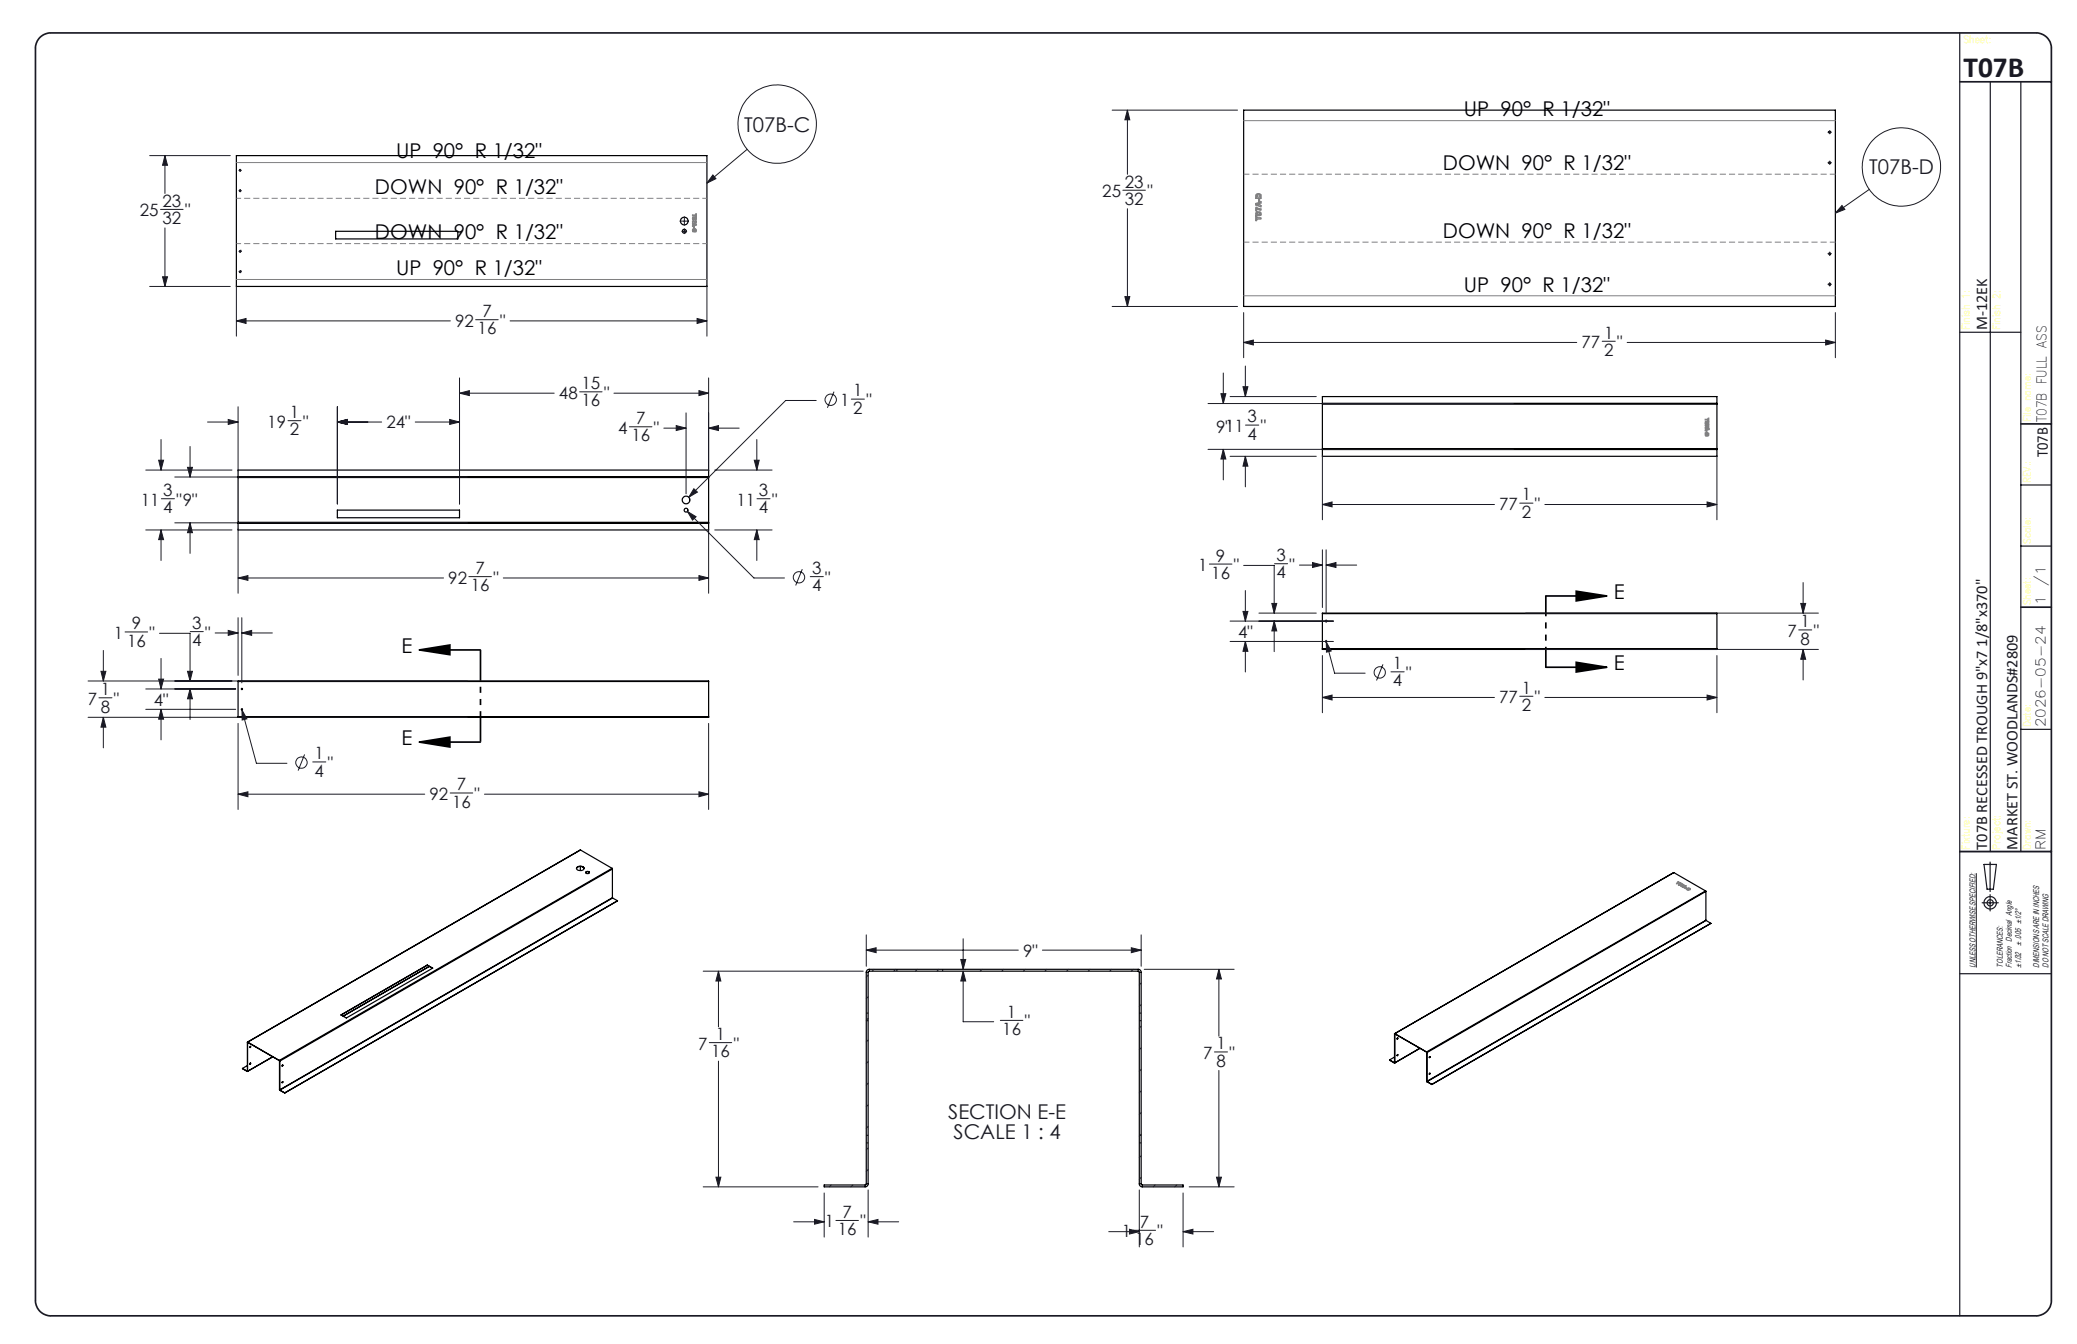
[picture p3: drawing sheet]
<svg xmlns="http://www.w3.org/2000/svg" width="432mm" height="279mm" viewBox="0 0 432 279" stroke-linecap="round" stroke-linejoin="round" font-family="sans-serif">
<g fill="none" stroke="#191924" stroke-width=".21">
<path d="M31.1 32.3h16.8M34.3 32.3l.5 2.1h-1zM34.3 32.3v7.9M49.7 35.4h.1M49.7 39.7h.1M49.8 35.4h.2M49.8 39.7h.2M49.9 35.2h.1M49.9 35.3v.2M49.9 35.6v.1M49.9 39.4h.1M49.9 39.5v.3"/>
<path d="M49.9 39.9h.1M50.1 35.4h.1M50.1 39.7h.1M148.2 36.4l.6 .7-1.8 1zM155.3 31l-8.3 7.1M231.2 22.9h26.1M233.4 39.5h4.7M234.4 22.9l.5 2h-1zM234.4 22.9v13.3M380 27.5h.1M380 33.8h.1M380.2 27.5h.3"/>
<path d="M380.2 33.8h.3M380.4 27.1v.1M380.4 27.3v.4M380.4 27.8h.1M380.4 33.5h.1M380.4 33.7v.3M380.4 34.1v.1M380.7 27.5h.1M380.7 33.8h.1M388.6 39.4l-7 4.9M31.1 59.5h16.8M33.4 43.5h4.7"/>
<path d="M33.8 57.5h1l-.5 2zM34.3 47.4v12.1M49.1 59.4v10.5M49.7 56.5h.1M49.7 52.2h.1M49.8 56.5h.2M49.8 52.2h.2M49.9 56.3h.1M49.9 52h.1M49.9 52.1v.3M49.9 52.5h.1M49.9 56.4v.2"/>
<path d="M49.9 56.7h.1M50.1 56.5h.1M50.1 52.2h.1M141.4 46h.7M141.7 48.1h.4M142.2 48.1h.2M142.2 46h.2M142.3 45v.8M142.3 45.9v.2M142.3 46.2v.6M142.3 47.6v.3M142.3 48v.2"/>
<path d="M142.3 48.3v.3M142.5 48.1h.3M142.5 46h.7M147 59.4v10.5M234.4 43.4v20.3M380 59.1h.1M380 52.7h.1M380.2 59.1h.3M380.2 52.7h.3M380.4 52.4h.1M380.4 52.6v.3M380.4 53.1h.1"/>
<path d="M380.4 58.7v.1M380.4 58.9v.4M380.4 59.4v.1M380.7 59.1h.1M380.7 52.7h.1M382.9 42.7l.6 .8-1.9 .8zM49.1 66.7l2.1-.5v1zM49.1 66.7h44.5M95.5 78.6v26.2M98.9 66.5h4.7M106 66.7h41M144.9 66.2l2.1 .5-2.1 .5z"/>
<path d="M147.3 78.6v19.3M231.2 63.7h26.1M233.9 61.7h1l-.5 2zM254.3 77.5v6.4M258.6 71.2l2-.5v1zM258.6 65v9.4M258.6 71.2h69.2M258.9 76.1v6.3M333.1 70.9h2.7M338.3 71.2h43.3M379.6 70.7l2 .5-2 .5zM381.6 65v9.4"/>
<path d="M30.3 97.7h17.9M33 95.7h1l-.5 2zM33.5 91.4v6.3M36.3 99.2h60.9M39 97.2h1l-.5 2zM39.5 92.8v6.4M43.1 87.7h6.4M47.4 87.2l2.1 .5-2.1 .5zM49.5 84.6v13.3M59.9 87.5h2.7M70.1 87.7l2.1-.5v1zM70.1 84.6v20.2"/>
<path d="M70.1 87.7h9.2M86.3 87.7h9.2M93.5 87.2l2 .5-2 .5zM95.5 81.7l2.1-.5v1zM95.5 81.7h19.7M120.5 81.5h4.7M127.6 81.7h19.7M130.8 88.7h4.7M138 89h4.6M140.6 88.5l2 .5-2 .5zM142.6 85.8v16.9M145.3 81.2l2 .5-2 .5z"/>
<path d="M147.3 89l2.1-.5v1zM147.3 89h6.4M148.6 97.7h11.9M156.8 95.7h1l-.5 2zM157.3 91.4v6.3M169.7 83.3h-6.4l-20.1 20.1M173.4 81.4l-1.4 3.4M177 83h2.7M251.1 83.9h63.5M251.1 93.4h63.5M253.8 81.8h1l-.5 2.1zM254.3 93.4l.5 2h-1z"/>
<path d="M254.3 93.4v6.4M255.7 94.9h17.9M255.7 82.4h17.9M258.4 80.4h1l-.5 2zM258.9 94.9l.5 2h-1zM258.9 94.9v6.3M258.9 88.4h2.8M274.9 94.7v13.4M356.9 94.7v13.4M30.3 110.2h17.9M33.5 110.2l.5 2h-1zM33.5 110.2v6.3"/>
<path d="M33.5 103.7h2.8M36.3 108.7h60.9M39.5 108.7l.5 2h-1zM39.5 108.7v6.3M49.5 110v13.3M97.5 119.9h4.7M142.9 106.3l1.8 1.1-.7 .7zM142.9 106.3l13.8 13.9h6.4M144.3 101.6l.7 .7-1.8 1.1zM145.3 119.7l2 .5-2 .5zM147.3 110v13.3M148.6 110.2h11.9"/>
<path d="M157.3 110.2l.5 2h-1zM157.3 110.2v6.3M157.4 103.7h2.7M166.8 118.3l-1.4 3.4M168.5 119.9h2.7M251.4 117.3h4.7M258.6 117.5h6.3v10M265 117.2h2.7M270.2 117.5h4.7M272.9 116.9l2 .6-2 .5zM274.9 104.9l2-.5v1zM274.9 114.3v12"/>
<path d="M274.9 104.9h35.8M275.7 117.5l2-.6v1.1zM275.7 114.3v13.3M275.7 117.5h6.3M315.9 104.6h2.8M321.2 104.9h35.7M354.9 104.4l2 .5-2 .5zM21 139.6h1l-.5 2zM21.5 135.2v6.4M26 131.4h4.7M33.2 131.7h6.3v9.9M33.5 136.9v6.3"/>
<path d="M39 139.6h1l-.5 2zM39.5 131.3h2.8M44.7 131.6h4.8M47.4 131.1l2.1 .5-2.1 .5zM49.5 120.2l2-.5v1zM49.5 128.4v12M49.5 120.2h42.7M50.3 131.6l2-.5v1zM50.3 128.4v13.6M50.3 131.6h6.3M104.6 120.2h42.7M255.7 129.1h21.5"/>
<path d="M255.7 133.3h21.5M258.4 127.1h1l-.5 2zM258.9 133.3l.5 2.1h-1zM258.9 122.8v6.3M258.9 133.3v6.4M261.7 127.5h11.9M264.4 125.4h1l-.5 2.1zM264.9 129.1l.5 2.1h-1zM264.9 129.1v6.4M274.9 136.3v11.9M275.5 133.3h.1M275.5 129.1h.1"/>
<path d="M275.7 128.9h.1M275.7 129v.2M275.7 129.3v.1M275.7 133.1h.1M275.7 133.2v.3M275.7 133.6h.1M275.7 133.5l1.1 1.8-1 .3zM275.7 133.5l1.8 6.4h6.3M287.5 138.1l-1.3 3.4M289.2 139.7h2.7M317.2 135h60.8M317.2 127.5h60.8"/>
<path d="M356.9 136.3v11.9M373.9 131h2.8M374.4 125.4h1l-.5 2.1zM374.9 135l.5 2.1h-1zM374.9 121.1v6.4M374.9 135v6.4M18.3 141.6h78.9M18.3 149.1h78.9M20.6 145.1h2.7M21.5 149.1l.5 2.1h-1zM21.5 149.1v6.4M30.3 143.2h18.7"/>
<path d="M30.3 147.5h18.7M33 141.2h1l-.5 2zM33.5 147.5l.5 2h-1zM33.5 147.5v6.3M39.5 143.2l.5 2.1h-1zM39.5 143.2v6.4M49.5 150.4v17.9M50.3 147.6l1 1.8-1 .3zM50.3 147.6l3 11.1h6.4M63.3 156.8l-1.3 3.4M65 158.4h2.7M147.3 150.4v17.9"/>
<path d="M274.9 145l2-.5v1zM274.9 145h35.8M315.9 144.7h2.8M321.2 145h35.7M354.9 144.5l2 .5-2 .5zM49.5 165.1l2-.5v1zM49.5 165.1h38.8M93.6 164.9h4.7M100.7 165.1h46.6M145.3 164.6l2 .5-2 .5zM180.1 197.5l2-.5v1zM180.1 194.3v6.6"/>
<path d="M180.1 197.5h31.6M199.7 199.5h1.1l-.6 2zM200.2 195.2v6.3M216.7 197.5h20.5M235.2 197l2 .5-2 .5zM237.2 194.3v6.6M410.9 181.5v19.6M146.2 201.9h33.3M147.5 216.7h4.6M149.4 201.9l.5 2h-1.1zM149.4 201.9v11.6M180.5 202.7l-.4 .4"/>
<path d="M180.5 207.2l-.4 .4M180.5 211.7l-.4 .4M180.5 216.2l-.4 .4M181.7 201.5l-.4 .4M186.2 201.5l-.4 .4M190.7 201.5l-.4 .4M195.2 201.5l-.4 .4M200.2 201.9l.6 2h-1.1zM200.2 201.9v10.5h6.4M204.2 201.5l-.4 .4M208 212.1h4.7M208.7 201.5l-.4 .4"/>
<path d="M213.1 201.5l-.3 .4M217.6 201.5l-.4 .4M222.1 201.5l-.3 .4M226.6 201.5l-.4 .4M231.1 201.5l-.4 .4M235.6 201.5l-.4 .4M237.2 204.4l-.3 .4M237.2 208.8l-.3 .4M237.2 213.3l-.3 .4M237.2 217.8l-.3 .4M237.9 201.5h18.7M252.5 218.7h2.7"/>
<path d="M253.4 201.5l.5 2h-1zM253.4 201.5v13.9M149.4 220.6v26.1M180.5 220.7l-.4 .4M180.5 225.2l-.4 .4M180.5 229.7l-.4 .4M180.5 234.2l-.4 .4M180.5 238.7l-.4 .3M237.2 222.3l-.3 .4M237.2 226.8l-.3 .4M237.2 231.3l-.3 .4M237.2 235.8l-.3 .4"/>
<path d="M253.4 222.5v24.2M146.2 246.7h23.9M148.8 244.7h1.1l-.5 2zM165 254h6.3M169.3 253.5l2 .5-2 .5zM171.3 248v9.2M172.8 246.3l-.4 .4M173.8 253.7h4.7M177.3 246.3l-.4 .4M180.5 254l2-.5v1zM180.5 243.1l-.4 .5M180.5 247.4v9.8"/>
<path d="M180.5 254h6.3M230.5 256h6.4M234.8 255.6l2.1 .4-2.1 .5zM235.6 255.8h4.6M236.9 247.4v11.8M237.2 240.3l-.3 .4M237.2 244.8l-.3 .4M240.1 246.3l-.4 .4M244.7 246.3l-.5 .4M246 256l2-.4v.9zM246 248v11.2M246 256h6.3"/>
<path d="M247.2 246.7h9.4M252.9 244.7h1l-.5 2z"/>
<circle cx="161.6" cy="25.8" r="8.1"/>
<circle cx="395.3" cy="34.7" r="8.2"/>
<circle cx="172.7" cy="83.1" r="1.18"/>
<circle cx="166.1" cy="120" r="1.18"/>
<circle cx="286.8" cy="139.8" r="1.17"/>
<circle cx="62.7" cy="158.5" r="1.18"/>
</g>
<g fill="none" stroke="#191924" stroke-width=".25">
<path d="M407.4 6.8v266.7M413.8 17v160M420.1 17v160M407.4 69.1h12.7M420.1 113.5h6.4M420.1 100.8h6.4M420.1 151.6h6.4M407.4 177h19.1M412.5 179.7h2.5l-.6 5.2h-1.3zM413.7 179.2v6.1M412.1 187.7h3.3M413.7 186v3.4"/>
<path d="M407.4 202.4h19.1"/>
<circle cx="413.7" cy="187.7" r=".66"/>
<circle cx="413.8" cy="187.7" r="1.29"/>
</g>
<path d="M8.2 7.9a3.3 3.3 0 0 1 2.3-1.1h412.8a3.2 3.2 0 0 1 3.2 3.2v260.4a3.2 3.2 0 0 1-3.2 3.1h-412.8a3.2 3.2 0 0 1-3.1-3.1v-260.4a3.2 3.2 0 0 1 .8-2.1zM407.4 17h19.1M420.1 88.1h6.4M420.1 126.2h6.4M407.4 177h19.1" fill="none" stroke="#191924" stroke-width=".35"/>
<g fill="none" stroke="#000" stroke-width=".25">
<path d="M49.1 32.3h97.9v27.2h-97.9zM258.6 22.9h123v40.8h-123zM69.8 48.1h25.4v1.6h-25.4zM49.5 99.2v.1M49.5 99.1v.1M49.5 99.1v-1.4h97.8v1.4M49.5 99.3v9.3M49.5 99.2h97.8M49.5 99.3h97.8M49.5 99.1h97.8M147.3 99.2v.1M147.3 99.1v.1"/>
<path d="M147.3 99.3v9.3M274.9 83.9v.1M274.9 93.3v.1M274.9 83.9h.1M274.9 93.4v.1M274.9 83.9v-1.5h82v1.5M274.9 93.5v1.4h82v-1.4M274.9 84v9.3M274.9 84h82M274.9 83.9h82M274.9 93.3h82M274.9 93.4h82"/>
<path d="M274.9 93.5h82M356.9 83.9v.1M356.9 93.3v.1M356.9 83.9h.1M356.9 93.4v.1M356.9 84v9.3M49.5 108.6v.1M49.5 108.7v.1M49.5 108.8v1.4h97.8v-1.4M49.5 108.6h97.8M49.5 108.7h97.8M49.5 108.8h97.8"/>
<path d="M70.1 106h25.4v1.6h-25.4zM147.3 108.6v.1M147.3 108.7v.1M274.9 134.9h.1M274.9 127.6v-.1h82v.1M274.9 127.6v7.4h82v-7.4M274.9 134.9h82M274.9 127.6h82M356.9 134.9h.1M49.5 149h97.8zM49.5 141.7v-.1h97.8v.1M49.5 141.7v7.4h97.8v-7.4"/>
<path d="M49.5 141.7h97.8M120.6 176.7h.1M120.7 176.7l-69.3 39.9M120.7 176.7l6.5 3.8M119.8 180.6a.96 .96 0 0 1 1.6 0M119.9 180.4a.95 .95 0 0 1 1.5 .2 .93 .93 0 0 1-1.6-.1zM120.6 180.1v.9M121.7 181.4a.46 .46 0 0 1 .8 0M121.8 181.3a.36 .36 0 0 1 .5-.2 .36 .36 0 0 1 .2 .4 .36 .36 0 0 1-.5 .2 .36 .36 0 0 1-.2-.4zM127.2 180.5l.1 .2M127.2 180.5l-69.1 40M127.3 186.6l.1 .1"/>
<path d="M127.3 180.7l-69.1 39.9M127.3 186.6l-69.1 40M127.3 180.7v5.9M127.4 186.7l-69.2 39.9M127.4 186.7l1 .6M128.4 187.3l-69.2 39.9M347.9 181.4h.1M348 181.4l-58.1 33.5M348 181.4l6.6 3.8M354.6 185.2v.1M354.6 185.2l-58 33.5M354.6 191.3h.1"/>
<path d="M354.6 185.3l-57.9 33.5M354.6 185.3v6M354.6 191.3l-57.9 33.5M354.7 191.3l-58 33.6M354.7 191.3l1 .6M355.7 191.9l-58 33.5M355.7 191.9l-58 33.6M51.4 216.7h.1M51.4 216.7l.1 6M51.5 216.7h.1M51.5 216.6l-.1 .1M51.5 216.6l6.6 3.9"/>
<path d="M51.5 216.7l6.6 3.8M51.5 216.6v.1M52 217.6h.1l-.1 .2zM52.1 217.5l-.2 .2M70.9 211l17.9-10.4 1.2 .7-18 10.3zM88.8 200.6v.1M88.8 200.7l-17.9 10.3M88.8 200.7l1.1 .6M89.3 200.9l-18 10.3M180.3 201.7l.3-.2h56a.6 .6 0 0 1 .6 .6v44.1l.2 .1h8.6v.4h-8.5a.6 .6 0 0 1-.6-.6v-44l-.3-.2h-56l-.1 .2v44a.6 .6 0 0 1-.7 .6h-8.5v-.4h8.7l.1-.2v-44.1zM289.9 214.9h.1M289.9 214.9v6"/>
<path d="M289.9 219.7l-1 .6M290 214.9h-.1M290 214.9h.1M290 214.9l6.6 3.8M290 214.9v6M290.6 215.8l-.2 .2M290.6 219.2l-.2 .2M295.2 217.9l-5.2 3M295.2 217.9l-5.3 3.1M296.6 218.7v.1M296.6 218.7l.1 .1M296.6 218.7h.1"/>
<path d="M296.6 218.8h.1M296.6 218.8v6M296.7 218.8v6M297.3 219.6l-.2 .3M50.4 222.1l1 .6M51.4 222.7h.1M51.4 221.5l-1 .6M51.5 222.7h-.1M51.5 222.7l5.2-3-5.3 3M52 221l.1 .1-.1 .1zM52.1 221l-.2 .2M58.1 220.5l.1 .1"/>
<path d="M58.1 220.5v.1M58.1 220.5h.1M58.1 226.5l.1 .1M58.1 220.6h.1M58.1 220.6v5.9M58.2 226.6h.1M58.2 220.6v6M58.2 226.6l1 .6M58.8 221.4l-.2 .2M58.8 224.9l-.2 .2M288.9 220.3l1 .7M288.9 220.3l1 .6"/>
<path d="M289.9 220.9v.1M289.9 220.9h.1M290 220.9l-.1 .1M296.6 224.8l.1 .1M296.6 224.8h.1M296.7 224.8v.1M296.7 224.9h.1M296.7 224.9l1 .5M296.7 224.9l1 .6M297.3 223.1l-.2 .2M297.7 225.4v.1"/>
<circle cx="49.9" cy="35.4" r=".13"/>
<circle cx="49.9" cy="39.6" r=".13"/>
<circle cx="380.4" cy="33.8" r=".2"/>
<circle cx="380.4" cy="27.5" r=".2"/>
<circle cx="49.9" cy="56.5" r=".14"/>
<circle cx="49.9" cy="52.3" r=".14"/>
<circle cx="142.3" cy="46" r=".8"/>
<circle cx="142.3" cy="48.1" r=".41"/>
<circle cx="380.4" cy="52.8" r=".19"/>
<circle cx="380.4" cy="59.1" r=".19"/>
<circle cx="142.6" cy="103.9" r=".78"/>
<circle cx="142.6" cy="106.1" r=".39"/>
<circle cx="275.7" cy="129.1" r=".13"/>
<circle cx="275.7" cy="133.3" r=".13"/>
<circle cx="50.3" cy="147.5" r=".12"/>
<circle cx="50.3" cy="143.2" r=".12"/>
<circle cx="290.6" cy="219.3" r=".12"/>
<circle cx="290.6" cy="215.9" r=".12"/>
<circle cx="297.2" cy="219.8" r=".12"/>
<circle cx="58.7" cy="225" r=".13"/>
<circle cx="58.7" cy="221.5" r=".13"/>
<circle cx="297.2" cy="223.2" r=".12"/>
</g>
<g fill="none" stroke="#000" stroke-width=".21" stroke-dasharray="1.3 .6" stroke-linecap="butt">
<path d="M180.1 212.2h.4M180.5 202.1h-.4M180.5 210.6h-.4M180.8 201.5v.4M186.5 201.9v-.4M196 201.9v-.4M236.6 201.9v-.4M236.9 212.2h.4M237.3 202.1h-.4M237.3 210.6h-.4M180.1 237.6h.4M180.5 236h-.4"/>
<path d="M236.9 237.6h.4M237.3 236h-.4M179.9 246.3v.4M180.1 246.1h.4M237.3 246.1h-.4M237.5 246.3v.4"/>
</g>
<path d="M87.2 135.1l6.3-1v2zM87.2 135.1h12.7M321.3 138.7h12.7M321.3 123.9h12.7M327.7 137.7l6.3 1-6.3 1zM327.7 122.9l6.3 1-6.3 1zM87.2 154.3l6.3-1.1v2.1zM87.2 154.3h12.7" fill="none" stroke="#000" stroke-width=".35"/>
<g fill="none" stroke="#808080" stroke-width=".25">
<path d="M144 44.7h.6l.1-.3v.6l-.1 .1v-.2h-.6zM144 46.4l.7 .2v.2l-.7 .3 .1-.5zM144 45.9l.6 .2 .1-.3v.5l-.7-.2zM144 47.7l.6-.1 .1 .4-.1 .2-.1-.2a.2 .2 0 0 0 0-.3 .2 .2 0 0 0-.3 .1 .2 .2 0 0 0 .1 .3v.1l-.3-.1zM144.1 45.2l.6 .1v.2l-.4 .2a.28 .28 0 0 1-.3-.2 .28 .28 0 0 1 .1-.3zM144.1 45.4l.4-.1a.22 .22 0 0 1-.1 .3 .22 .22 0 0 1-.3-.2zM144.2 47.1l.1 .3zM144.3 46.6l.3 .1-.3 .1zM261.1 42.4l1-.5 .1 .3-.3 .1v.4l.3 .2-.2 .1-.8-.3zM261.1 44.9l.2 .1v.3h.8l.1 .2h-.9v.3l-.2 .1zM261.1 43.1l.8 .3a.17 .17 0 0 1 .2 .1 .17 .17 0 0 1-.1 .2l-.7-.3v.4l-.2 .1zM261.1 44.2l.4-.2 .4 .1 .3 .2v.3l-.4 .2h-.6l-.1-.2z"/>
<path d="M261.2 40.4l.3-.1 .5 .1 .2 .2v.6h-1.1zM261.3 44.3h.4a.2 .2 0 0 1 .3 0 .2 .2 0 0 1 0 .3 .2 .2 0 0 1-.3 0h-.4zM261.3 40.7l.5-.2 .2 .2v.3h-.7zM261.3 42.5l.4-.2v.3zM261.7 41.5l.2-.1-.1 .5-.1-.1zM354.5 87.2h.6v-.2l.1-.1v.7l-.1-.1v-.2h-.6zM354.5 88.4l.6 .2 .1-.3v.5l-.7-.3zM354.5 88.9l.7 .2v.2l-.7 .2 .2-.2zM354.5 90h.7v.5l-.2 .2-.4-.1-.1-.1zM354.6 87.7l.4-.1a.33 .33 0 0 1 0 .6 .33 .33 0 0 1-.5-.3zM354.6 87.8h.4l.1 .1-.4 .1zM354.6 90.2h.5v.2l-.3 .1z"/>
<path d="M354.7 89.6h.2l-.1 .3zM354.8 89.1l.3 .1-.3 .1zM348.8 183.3l.5 .3-.8 .1 .4-.3zM349 183.8l.5-.1a.31 .31 0 0 1-.1 .3 .31 .31 0 0 1-.4 0zM349.1 183.8l.4-.1-.3 .2zM349.5 184.1l.5-.1-.2-.2 .4 .2-.6 .2h-.2zM349.8 184.3l.7-.1-.2 .4zM350.1 184.4l.3-.1-.2 .1zM350.4 184.6l.3 .1zM350.6 184.8l.4-.2 .4 .1-.3 .3zM350.8 184.9l.3-.2a.2 .2 0 0 1-.1 .3 .2 .2 0 0 1-.2-.1z"/>
</g>
<path d="M99.9 135.1v19.2" fill="none" stroke="#000" stroke-width=".35" stroke-dasharray="6.3 1.3 1.3 1.3 1.3 1.3" stroke-dashoffset="-.1" stroke-linecap="butt"/>
<path d="M321.4 138.7v-14.8" fill="none" stroke="#000" stroke-width=".35" stroke-dasharray="6.3 1.3 1.3 1.3 1.3 1.3" stroke-dashoffset="2.1" stroke-linecap="butt"/>
<path d="M49.1 41.2h97.9M147 50.6h-97.9" fill="none" stroke="#808080" stroke-width=".21" stroke-dasharray="1.3 .6" stroke-dashoffset=".3" stroke-linecap="butt"/>
<path d="M258.6 36.2h123M381.6 50.3h-123" fill="none" stroke="#808080" stroke-width=".21" stroke-dasharray="1.3 .6" stroke-dashoffset=".1" stroke-linecap="butt"/>
<path d="M49.1 33.8h97.9M258.6 25.1h123M49.1 58.1h97.9M258.6 61.5h123" fill="none" stroke="#808080" stroke-width=".21"/>
<path d="M87.2 135.1l6.3-1v2zM87.2 154.3l6.3-1.1v2.1zM327.7 137.7l6.3 1-6.3 1zM327.7 122.9l6.3 1-6.3 1z" fill="#000"/>
<g fill="#191924">
<path d="M21 139.6h1l-.5 2zM21.5 149.1l.5 2.1h-1zM33 141.2h1l-.5 2zM33.5 147.5l.5 2h-1zM50.3 131.6l2-.5v1zM47.4 131.1l2.1 .5-2.1 .5zM39.5 143.2l.5 2.1h-1zM39 139.6h1l-.5 2zM50.3 147.6v2.1l1-.3zM145.3 164.6l2 .5-2 .5zM49.5 165.1l2-.5v1zM39 97.2h1l-.5 2zM39.5 108.7l.5 2h-1zM145.3 119.7l2 .5-2 .5zM49.5 120.2l2-.5v1zM47.4 87.2l2.1 .5-2.1 .5zM70.1 87.7l2.1-.5v1zM70.1 87.7l2.1-.5v1zM93.5 87.2l2 .5-2 .5zM95.5 81.7l2.1-.5v1zM145.3 81.2l2 .5-2 .5zM144.3 101.6l-1.1 1.8 1.8-1.1zM142.9 106.3l1.1 1.8 .7-.7zM156.8 95.7h1l-.5 2zM157.3 110.2l.5 2h-1zM140.6 88.5l2 .5-2 .5zM147.3 89l2.1-.5v1zM33.5 110.2l.5 2h-1zM33 95.7h1l-.5 2zM169.3 253.5l2 .5-2 .5zM180.5 254l2-.5v1zM148.8 244.7h1.1l-.5 2zM149.4 201.9l.5 2h-1.1zM180.1 197.5l2-.5v1zM235.2 197l2 .5-2 .5zM246 256l2-.4v.9zM234.8 255.6l2.1 .4-2.1 .5zM252.9 244.7h1l-.5 2zM253.4 201.5l.5 2h-1zM200.2 201.9l.6 2h-1.1zM199.7 199.5h1.1l-.6 2zM374.9 135l.5 2.1h-1zM374.4 125.4h1l-.5 2.1zM274.9 145l2-.5v1zM354.9 144.5l2 .5-2 .5zM258.4 127.1h1l-.5 2zM258.9 133.3l.5 2.1h-1zM264.9 129.1l.5 2.1h-1zM264.4 125.4h1l-.5 2.1zM275.7 117.5l2-.6v1.1zM272.9 116.9l2 .6-2 .5zM275.7 133.5l.1 2.1 1-.3zM253.8 81.8h1l-.5 2.1zM254.3 93.4l.5 2h-1zM354.9 104.4l2 .5-2 .5zM274.9 104.9l2-.5v1zM258.9 94.9l.5 2h-1zM258.4 80.4h1l-.5 2z"/>
<path d="M233.9 61.7h1l-.5 2zM234.4 22.9l.5 2h-1zM379.6 70.7l2 .5-2 .5zM258.6 71.2l2-.5v1z"/>
<path d="M148.2 36.4l.6 .7-1.8 1zM382.9 42.7l.6 .8-1.9 .8z"/>
<path d="M144.9 66.2l2.1 .5-2.1 .5zM49.1 66.7l2.1-.5v1zM34.3 32.3l.5 2.1h-1zM33.8 57.5h1l-.5 2z"/>
</g>
<text font-size="6.1" fill="#191924" x="408.2" y="16.1">T07B</text>
<g font-size="4.2" fill="#191924">
<text x="154.7" y="27.4">T07B-C</text>
<text x="388.6" y="36.3">T07B-D</text>
<text x="197.1" y="232.7">SECTION E-E</text>
<text x="198.3" y="236.8">SCALE 1 : 4</text>
</g>
<g font-size="4.2">
<text x="304.3" y="24.1">UP 90° R 1/32&quot;</text>
<text x="82.3" y="32.9">UP 90° R 1/32&quot;</text>
<text x="300" y="35.3">DOWN 90° R 1/32&quot;</text>
<text x="78" y="40.3">DOWN 90° R 1/32&quot;</text>
<text x="78" y="49.7">DOWN 90° R 1/32&quot;</text>
<text x="300" y="49.4">DOWN 90° R 1/32&quot;</text>
<text x="82.3" y="57.1">UP 90° R 1/32&quot;</text>
<text x="304.3" y="60.6">UP 90° R 1/32&quot;</text>
<text x="335.5" y="124.6">E</text>
<text x="83.5" y="135.8">E</text>
<text x="335.5" y="139.4">E</text>
<text x="83.5" y="154.9">E</text>
</g>
<g font-size="3.5" fill="#191924">
<text x="229.2" y="41">25</text>
<text x="233.8" y="39">23</text>
<text x="238.5" y="41">&quot;</text>
<text x="29.1" y="45">25</text>
<text x="33.8" y="43">23</text>
<text x="33.8" y="46.6">32</text>
<text x="38.5" y="45">&quot;</text>
<text x="233.8" y="42.6">32</text>
<text x="100.3" y="65.9">7</text>
<text x="94.6" y="67.9">92</text>
<text x="99.3" y="69.5">16</text>
<text x="104" y="67.9">&quot;</text>
<text x="333.5" y="70.4">1</text>
<text x="328.8" y="72.4">77</text>
<text x="333.5" y="74">2</text>
<text x="336.2" y="72.4">&quot;</text>
<text x="116.2" y="82.9">48</text>
<text x="120.9" y="80.9">15</text>
<text x="125.6" y="82.9">&quot;</text>
<text x="177.4" y="82.4">1</text>
<text x="55.6" y="88.9">19</text>
<text x="60.3" y="86.9">1</text>
<text x="63" y="88.9">&quot;</text>
<text x="80.4" y="89">24&quot;</text>
<text x="120.9" y="84.5">16</text>
<text x="132.2" y="88.2">7</text>
<text x="174.7" y="84.4">1</text>
<text x="177.4" y="86">2</text>
<text x="180.1" y="84.4">&quot;</text>
<text x="252.8" y="90">9&quot;11</text>
<text x="259.4" y="87.8">3</text>
<text x="262.1" y="89.8">&quot;</text>
<text x="60.3" y="90.5">2</text>
<text x="128.5" y="90.2">4</text>
<text x="131.3" y="91.8">16</text>
<text x="135.9" y="90.2">&quot;</text>
<text x="259.4" y="91.4">4</text>
<text x="29.3" y="105.1">11</text>
<text x="33.9" y="103.1">3</text>
<text x="33.9" y="106.7">4</text>
<text x="36.7" y="105.1">&quot;9&quot;</text>
<text x="153.1" y="105.1">11</text>
<text x="157.8" y="103.1">3</text>
<text x="157.8" y="106.7">4</text>
<text x="160.5" y="105.1">&quot;</text>
<text x="311.7" y="106">77</text>
<text x="316.4" y="104">1</text>
<text x="316.4" y="107.7">2</text>
<text x="319.1" y="106">&quot;</text>
<text x="98.9" y="119.3">7</text>
<text x="168.8" y="119.3">3</text>
<text x="249.1" y="118.7">1</text>
<text x="252.8" y="116.7">9</text>
<text x="256.5" y="118.7">&quot;</text>
<text x="265.4" y="116.6">3</text>
<text x="268.1" y="118.6">&quot;</text>
<text x="93.2" y="121.3">92</text>
<text x="97.9" y="122.9">16</text>
<text x="102.6" y="121.3">&quot;</text>
<text x="168.8" y="122.9">4</text>
<text x="171.6" y="121.3">&quot;</text>
<text x="251.8" y="120.3">16</text>
<text x="265.4" y="120.3">4</text>
<text x="27.4" y="130.8">9</text>
<text x="39.9" y="130.8">3</text>
<text x="374.3" y="130.4">1</text>
<text x="23.7" y="132.8">1</text>
<text x="26.4" y="134.4">16</text>
<text x="31.1" y="132.8">&quot;</text>
<text x="39.9" y="134.4">4</text>
<text x="42.7" y="132.8">&quot;</text>
<text x="257.4" y="132.6">4&quot;</text>
<text x="371.6" y="132.4">7</text>
<text x="374.3" y="134">8</text>
<text x="377.1" y="132.4">&quot;</text>
<text x="289.6" y="139.1">1</text>
<text x="289.6" y="142.7">4</text>
<text x="292.3" y="141.1">&quot;</text>
<text x="18.2" y="146.5">7</text>
<text x="21" y="144.5">1</text>
<text x="21" y="148.1">8</text>
<text x="23.7" y="146.5">&quot;</text>
<text x="32" y="146.7">4&quot;</text>
<text x="311.7" y="146.2">77</text>
<text x="316.4" y="144.2">1</text>
<text x="316.4" y="147.8">2</text>
<text x="319.1" y="146.2">&quot;</text>
<text x="65.4" y="157.9">1</text>
<text x="65.4" y="161.5">4</text>
<text x="68.1" y="159.8">&quot;</text>
<text x="89.3" y="166.3">92</text>
<text x="94" y="167.9">16</text>
<text x="95" y="164.3">7</text>
<text x="98.7" y="166.3">&quot;</text>
<text x="212.7" y="198.8">9&quot;</text>
<text x="208.4" y="215.2">16</text>
<text x="209.3" y="211.6">1</text>
<text x="213.1" y="213.6">&quot;</text>
<text x="145.1" y="218.2">7</text>
<text x="147.9" y="219.8">16</text>
<text x="148.8" y="216.2">1</text>
<text x="152.5" y="218.2">&quot;</text>
<text x="250.2" y="220.2">7</text>
<text x="252.9" y="218.2">1</text>
<text x="252.9" y="221.8">8</text>
<text x="255.6" y="220.2">&quot;</text>
<text x="171.5" y="255.2">1</text>
<text x="174.2" y="256.8">16</text>
<text x="175.2" y="253.2">7</text>
<text x="178.9" y="255.2">&quot;</text>
<text x="233.2" y="257.2">1</text>
<text x="237" y="255.2">7</text>
<text x="240.7" y="257.2">&quot;</text>
<text x="236" y="258.8">16</text>
</g>
<g font-size="3.4" fill="#191924">
<text x="413.1" y="68.7" transform="rotate(-90 413.1 68.7)">M-12EK</text>
<text x="425.7" y="95.1" transform="rotate(-90 425.7 95.1)">T07B</text>
<text x="413.1" y="176.6" transform="rotate(-90 413.1 176.6)">T07B RECESSED TROUGH 9&quot;x7 1/8&quot;x370&quot;</text>
<text x="419.4" y="176.6" transform="rotate(-90 419.4 176.6)">MARKET ST. WOODLANDS#2809</text>
</g>
<g font-size="2.8" fill="#191924">
<text x="425.5" y="87.7" transform="rotate(-90 425.5 87.7)">T07B FULL ASS</text>
<text x="425.2" y="125.8" transform="rotate(-90 425.2 125.8)">1</text>
<text x="425.2" y="121.7" transform="rotate(-90 425.2 121.7)">/1</text>
<text x="425.2" y="151.2" transform="rotate(-90 425.2 151.2)">2026-05-24</text>
<text x="425.2" y="176.6" transform="rotate(-90 425.2 176.6)">RM</text>
</g>
<g font-size="2.1" fill="#ff0">
<text x="408.2" y="8.9">Sheet:</text>
<text x="409.5" y="68.7" transform="rotate(-90 409.5 68.7)">Finish 1:</text>
<text x="415.8" y="68.7" transform="rotate(-90 415.8 68.7)">Finish 2:</text>
<text x="422.2" y="87.7" transform="rotate(-90 422.2 87.7)">File name:</text>
<text x="422.2" y="100.4" transform="rotate(-90 422.2 100.4)">REV.:</text>
<text x="422.2" y="113.1" transform="rotate(-90 422.2 113.1)">Scale:</text>
<text x="422.2" y="125.8" transform="rotate(-90 422.2 125.8)">Sheet:</text>
<text x="422.2" y="151.2" transform="rotate(-90 422.2 151.2)">Date:</text>
<text x="409.5" y="176.6" transform="rotate(-90 409.5 176.6)">Fixture:</text>
<text x="415.8" y="176.6" transform="rotate(-90 415.8 176.6)">Project:</text>
<text x="422.2" y="176.6" transform="rotate(-90 422.2 176.6)">Drawn:</text>
</g>
<g font-size="1.7" fill="#191924">
<text x="420.2" y="196.6" transform="rotate(-90 420.2 196.6)">± .005 ±1/2°</text>
<text x="410.7" y="201.1" transform="rotate(-90 410.7 201.1)">UNLESS OTHERWISE SPECIFIED:</text>
<text x="416.4" y="201.1" transform="rotate(-90 416.4 201.1)">TOLERANCES:</text>
<text x="418.3" y="201.1" transform="rotate(-90 418.3 201.1)">Fraction Decimal Angle</text>
<text x="420.2" y="201.1" transform="rotate(-90 420.2 201.1)">±1/32</text>
<text x="424" y="201.1" transform="rotate(-90 424 201.1)">DIMENSIONS ARE IN INCHES</text>
<text x="425.9" y="201.1" transform="rotate(-90 425.9 201.1)">DO NOT SCALE DRAWING</text>
</g>
</svg>
